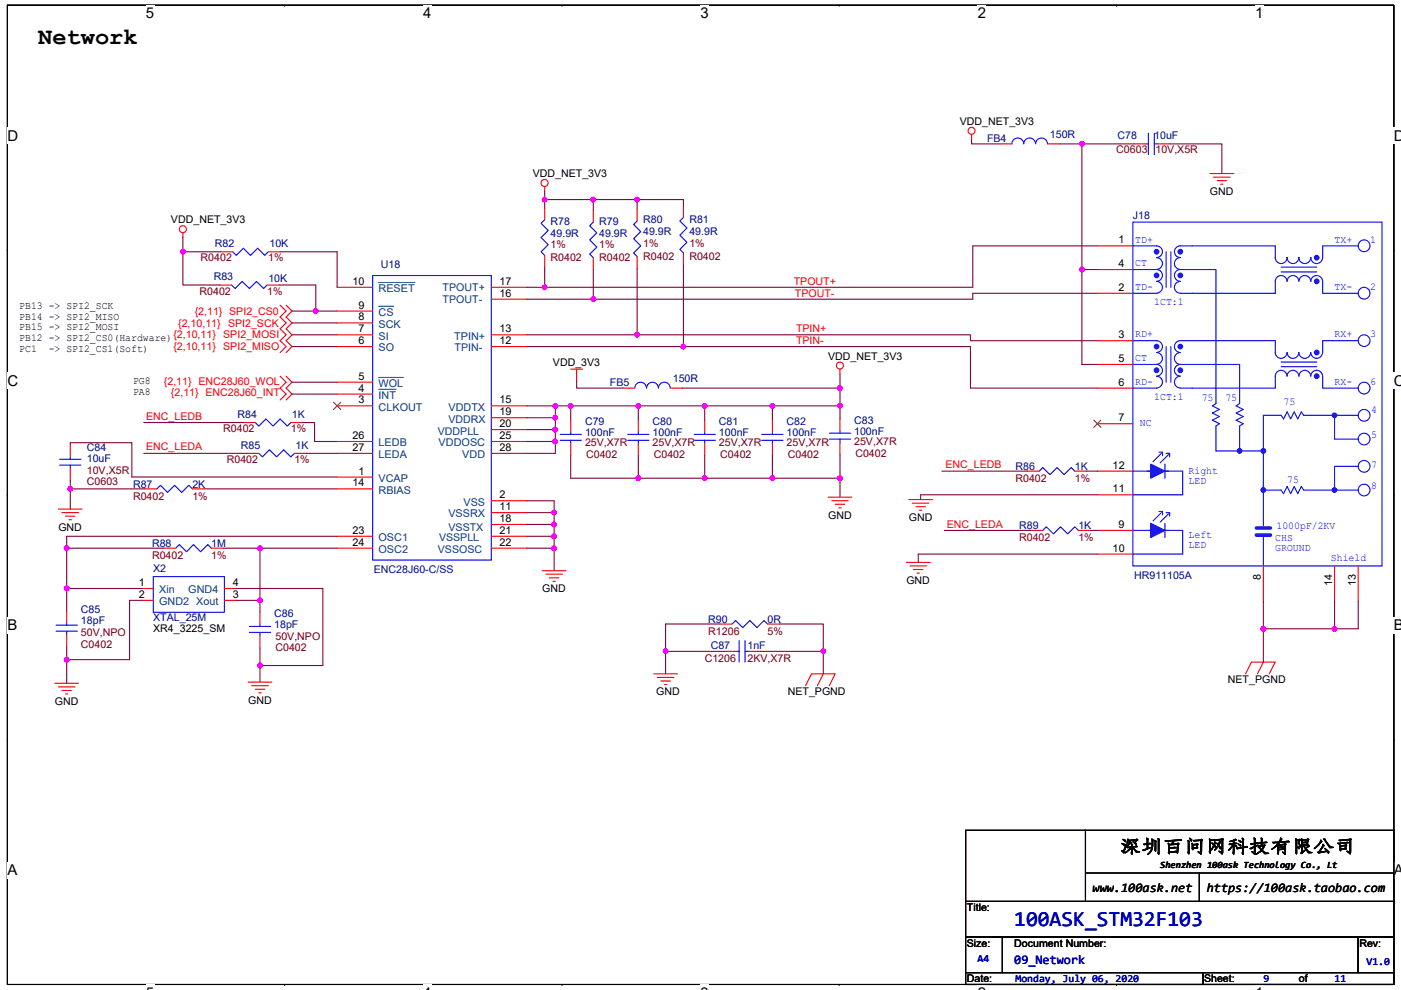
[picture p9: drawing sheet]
<svg xmlns="http://www.w3.org/2000/svg" width="297mm" height="210mm" viewBox="0 0 297 210" stroke-linecap="round" stroke-linejoin="round" font-family="sans-serif">
<path d="M1.6 1.1h293.9v207.7h-293.9v-207.7h293.9v207.7h-293.9z" fill="none" stroke="#000" stroke-width=".23"/>
<g fill="#fff">
<path d="M30.9 1.1h1.8v3.5h-1.8z"/>
<path d="M30.9 208.8h1.8v1.1h-1.8z"/>
</g>
<path d="M60.3 1.1h.1M60.3 208.8h.1" fill="none" stroke="#000" stroke-width=".23"/>
<g fill="#fff">
<path d="M89.7 1.1h1.8v3.5h-1.8z"/>
<path d="M89.7 208.8h1.8v1.1h-1.8z"/>
</g>
<path d="M119.1 1.1h.1M119.1 208.8h.1" fill="none" stroke="#000" stroke-width=".23"/>
<g fill="#fff">
<path d="M148.5 1.1h1.8v3.5h-1.8z"/>
<path d="M148.5 208.8h1.8v1.1h-1.8z"/>
</g>
<path d="M177.9 1.1h.1M177.9 208.8h.1" fill="none" stroke="#000" stroke-width=".23"/>
<g fill="#fff">
<path d="M207.3 1.1h1.8v3.5h-1.8z"/>
<path d="M207.3 208.8h1.8v1.1h-1.8z"/>
</g>
<path d="M236.7 1.1h.1M236.7 208.8h.1" fill="none" stroke="#000" stroke-width=".23"/>
<g fill="#fff">
<path d="M266.1 1.1h1.8v3.5h-1.8z"/>
<path d="M266.1 208.8h1.8v1.1h-1.8z"/>
<path d="M1.6 27.1h2.2v3.5h-2.2z"/>
<path d="M295.5 27.1h1.5v3.5h-1.5z"/>
<path d="M1.6 79h2.2v3.5h-2.2z"/>
<path d="M295.5 79h1.5v3.5h-1.5z"/>
</g>
<path d="M1.6 53h.1M295.5 53h.1" fill="none" stroke="#000" stroke-width=".23"/>
<g fill="#fff">
<path d="M1.6 130.9h2.1v3.5h-2.1z"/>
<path d="M295.5 130.9h1.5v3.5h-1.5z"/>
</g>
<path d="M1.6 104.9h.1M295.5 104.9h.1" fill="none" stroke="#000" stroke-width=".23"/>
<g fill="#fff">
<path d="M1.5 182.8h2.2v3.5h-2.2z"/>
<path d="M295.5 182.8h1.5v3.5h-1.5z"/>
</g>
<path d="M1.6 156.9h.1M295.5 156.9h.1M204.7 176.1h90.8v15.1h-90.8zM230.1 176.1v15.1M204.7 191.2h90.8v7.6h-90.8zM204.7 198.8h7.8v7.5h-7.8zM212.5 198.8h75.5v7.5h-75.5zM230.1 185.2h65.4M254.3 185.2v6M288 198.8h7.5v7.5h-7.5zM204.7 206.3h50.3v2.5h-50.3zM255 206.3h40.5v2.5h-40.5z" fill="none" stroke="#000" stroke-width=".23"/>
<g fill="none" stroke="#f00" stroke-width=".23">
<path d="M115.5 39.6v1M206 28.5v1M212 30.5h2.5M222.1 30.5h2.5M240.4 30.5h2.6M245.5 30.5h2.5M256.5 36.8h5.1M257.3 37.6h3.5M258.1 38.3h2M258.8 39.1h.5M38.8 49.4v1M46.8 53.4h2.5"/>
<path d="M56.9 53.4h2.5M115.5 44.1v2.5M115.5 54.2v2.5M125.8 44.6v2.5M125.8 54.7v2.5M135.1 44.3v2.6M135.1 54.4v2.5M144.9 43.6v2.5M144.9 53.7v2.5M232.7 52.2h7.5M232.7 57.2h7.5M46.6 60.5h2.5"/>
<path d="M56.6 60.5h2.6M59.4 64.7l1.3 1.3-1.3 1.2 1.3 1.3-1.3 1.2 1.3 1.3-1.3 1.3 1.3 1.2-1.3 1.3M59.4 79.8l1.3 1.3-1.3 1.2 1.3 1.3-1.3 1.2M60.7 64.7l1.2 1.3-1.2 1.2 1.2 1.3-1.2 1.2 1.2 1.3-1.2 1.3 1.2 1.2-1.2 1.3M60.7 79.8l1.2 1.3-1.2 1.2 1.2 1.3-1.2 1.2M71.5 73.5h7.5M71.5 71h7.5M71.5 68.5h7.5M71.5 66h7.5M71.5 60.9h7.5M104.2 73.5h7.5M104.2 71h7.5"/>
<path d="M104.2 63.5h7.5M104.2 60.9h7.5M121 78.3h2.5M122.3 78.3v2.5M178.1 78.3v1M232.7 62.2h7.5M232.7 72.3h7.5M232.7 77.3h7.5M14.9 94.4v2.5M14.9 99.4v2.5M51.6 89.6h2.5M52.4 96.2h2.5"/>
<path d="M61.7 89.6h2.5M62.4 96.2h2.5M71.5 86.1h7.5M71.5 83.6h7.5M71.5 81.1h7.5M71.5 93.6h7.5M71.5 96.2h7.5M104.2 86.1h7.5M104.2 88.6h7.5M104.2 91.1h7.5M104.2 93.6h7.5M104.2 96.2h7.5"/>
<path d="M121 89.1v2.5M121 94.1v2.5M132.1 82.3h2.5M135.3 89.1v2.5M135.3 94.1v2.5M142.1 82.3h2.5M149.4 89.1v2.5M149.4 94.1v2.5M163.8 89.1v2.5M163.8 94.1v2.5M178.1 88.9v2.5M178.1 93.9v2.5"/>
<path d="M217.8 99.9h2.5M227.9 99.9h2.5M232.7 89.9h7.5M232.7 82.3h7.5M232.7 99.9h7.5M12.4 108h5M13.1 108.7h3.6M13.9 109.5h2M14.6 110.2h.6M30.7 103.7h2.5M34.8 116.3h2.5M40.8 103.7h2.5"/>
<path d="M44.8 116.3h2.5M71.5 101.2h7.5M71.5 103.7h7.5M71.5 113.7h7.5M71.5 116.3h7.5M104.2 106.2h7.5M104.2 108.7h7.5M104.2 111.2h7.5M104.2 113.7h7.5M104.2 116.3h7.5M175.6 105.5h5M176.3 106.2h3.5"/>
<path d="M177.1 107h2M177.8 107.7h.5M192.2 119.3h5M192.7 106h5M193.4 106.7h3.6M194.2 107.5h2M194.9 108.2h.5M218.6 112.5h2.5M228.6 112.5h2.5M232.7 112.5h7.5M232.7 117.5h7.5M232.7 104.9h7.5"/>
<path d="M14.1 129.6v2.5M14.1 134.6v2.5M30 124.8h2.5M30 127.3h2.5M47.6 127.3h2.5M47.6 124.8h2.5M55.1 129.9v2.5M55.1 134.9v2.5M115 121.1h5M115.7 121.8h3.5M116.5 122.6h2M117.2 123.3h.5"/>
<path d="M152.7 132.4h2.5M153.7 138.2h2.5M158.7 138.2h2.5M162.7 132.4h2.6M192.9 120h3.5M193.7 120.8h2M194.4 121.6h.5M267.9 120v7.6M283 120v7.6M288 120v7.6M11.6 144.9h5.1M12.4 145.7h3.5"/>
<path d="M13.1 146.5h2.1M13.9 147.2h.5M52.6 144.7h5M53.4 145.4h3.5M54.1 146.2h2M54.9 146.9h.5M138.6 142.9h5M139.4 143.7h3.5M140.1 144.4h2M140.9 145.2h.5M170.8 145.4l1.3-2.5h5l-1.3 2.5M174.6 142.9l-1.3 2.5"/>
<path d="M264.1 142.9l1.2-2.5h5.1l-1.3 2.5M267.9 140.4l-1.3 2.5"/>
<circle cx="115.5" cy="38.8" r=".75"/>
<circle cx="206" cy="27.7" r=".74"/>
<circle cx="38.8" cy="48.6" r=".74"/>
<circle cx="178.1" cy="77.5" r=".74"/>
</g>
<g fill="none" stroke="#00f" stroke-width=".23">
<path d="M214.5 30.5a1.26 1.26 0 0 1 1.3-1.2 1.26 1.26 0 0 1 1.3 1.2 1.25 1.25 0 0 1 1.2-1.2 1.25 1.25 0 0 1 1.3 1.2M219.6 30.5a1.25 1.25 0 0 1 1.2-1.2 1.25 1.25 0 0 1 1.3 1.2M243 30.5h.5M243.5 28.3v4.5M244.7 28.3v4.5M244.7 30.5h.8M49.3 53.4l.8 .8 1.5-1.6 1.5 1.6 1.5-1.6 1.5 1.6 .8-.8M79 58.4h25.2v60.4h-25.2zM115.5 46.6l-.8 .8 1.5 1.5-1.5 1.5 1.5 1.5-1.5 1.5 .8 .8M125.8 47.1l-.8 .8 1.5 1.5-1.5 1.5 1.5 1.5-1.5 1.5 .8 .8M135.1 46.9l-.8 .7 1.5 1.5-1.5 1.5 1.5 1.6-1.5 1.5 .8 .7M144.9 46.1l-.8 .8 1.5 1.5-1.5 1.5 1.5 1.5-1.5 1.5 .8 .8"/>
<path d="M240.2 52.2h5M240.2 57.2h5M240.2 47.1h52.8v72.9h-52.8zM245.2 52.2a1.24 1.24 0 0 1 1.3 1.2 1.24 1.24 0 0 1-1.3 1.2 1.28 1.28 0 0 1 1.3 1.3 1.29 1.29 0 0 1-1.3 1.2M245.2 57.2a1.25 1.25 0 0 1 1.3 1.2 1.29 1.29 0 0 1-1.3 1.3 1.3 1.3 0 0 1 1.3 1.2 1.27 1.27 0 0 1-1.3 1.3M247.2 53.4v7.5M248.2 53.4v7.5M271.6 56.7h7.6M271.6 57.7h7.6M272.9 54.6v.1a1.26 1.26 0 0 1-1.3 1.2 1.26 1.26 0 0 1-1.2-1.3v-2.4h-20.2a1.24 1.24 0 0 0-1.2 1.2 1.24 1.24 0 0 0 1.2 1.2 1.27 1.27 0 0 0-1.2 1.3 1.26 1.26 0 0 0 1.2 1.2M272.9 59.7a1.25 1.25 0 0 0-1.3-1.3 1.23 1.23 0 0 0-1.2 1.3v2.5h-20.2M272.9 54.6a1.24 1.24 0 0 0 1.2 1.3 1.24 1.24 0 0 0 1.3-1.3"/>
<path d="M275.4 59.7a1.24 1.24 0 0 0-1.3-1.3 1.24 1.24 0 0 0-1.2 1.3M275.4 54.6v.1a1.25 1.25 0 0 0 1.3 1.2h-.1a1.27 1.27 0 0 0 1.3-1.3v.1a1.25 1.25 0 0 0 1.3 1.2 1.27 1.27 0 0 0 1.2-1.3M280.4 59.7a1.24 1.24 0 0 0-1.2-1.3 1.27 1.27 0 0 0-1.3 1.3 1.24 1.24 0 0 0-1.3-1.3 1.24 1.24 0 0 0-1.2 1.3M280.4 59.7v2.5h7.6M288 52.2h-7.6v2.5M49.1 60.5l.7 .7 1.5-1.5 1.6 1.5 1.5-1.5 1.5 1.5 .7-.7M240.2 62.2h5M240.2 77.3h5M240.2 72.3h5M245.2 74.8a1.26 1.26 0 0 1 1.3 1.2 1.27 1.27 0 0 1-1.3 1.3 1.25 1.25 0 0 1 1.3 1.2 1.25 1.25 0 0 1-1.3 1.3 1.28 1.28 0 0 1 1.3 1.3v-.1a1.29 1.29 0 0 1-1.3 1.3M245.2 72.3a1.26 1.26 0 0 1 1.3 1.2 1.27 1.27 0 0 1-1.3 1.3M247.2 73.5v7.6"/>
<path d="M248.2 73.5v7.6M250.2 62.2a1.26 1.26 0 0 1-1.2-1.3 1.26 1.26 0 0 1 1.2-1.2 1.26 1.26 0 0 1-1.2-1.3 1.24 1.24 0 0 1 1.2-1.2h7.6v28.4l-.8 .5 1.5 .7-1.5 .8 1.5 .7-1.5 .8 1.5 .8-.7 .5v5.3h10.1M250.2 77.3a1.25 1.25 0 0 0-1.2 1.2 1.25 1.25 0 0 0 1.2 1.3 1.24 1.24 0 0 0-1.2 1.3v-.1a1.29 1.29 0 0 0 1.3 1.3h20.1v-2.5a1.23 1.23 0 0 1 1.2-1.3 1.26 1.26 0 0 1 1.3 1.3M250.2 74.8a1.23 1.23 0 0 0-1.2 1.2 1.26 1.26 0 0 0 1.2 1.3M250.2 74.8a1.26 1.26 0 0 1-1.2-1.3 1.23 1.23 0 0 1 1.3-1.2h20.1v2.5M250.3 77.3h12.5v8.3l-.7 .5 1.5 .7-1.5 .8 1.5 .7-1.5 .8 1.5 .8-.8 .5v5.3M271.6 77.8h7.6M271.6 76.8h7.6M272.9 74.8a1.27 1.27 0 0 1-1.3 1.2 1.26 1.26 0 0 1-1.2-1.2M272.9 74.8a1.24 1.24 0 0 0 1.2 1.2 1.24 1.24 0 0 0 1.3-1.2M272.9 79.8a1.24 1.24 0 0 1 1.2-1.3 1.24 1.24 0 0 1 1.3 1.3M275.4 79.8a1.24 1.24 0 0 1 1.3-1.3h-.1a1.26 1.26 0 0 1 1.3 1.3 1.27 1.27 0 0 1 1.3-1.3 1.26 1.26 0 0 1 1.2 1.3"/>
<path d="M280.4 74.8a1.29 1.29 0 0 1-1.2 1.2 1.25 1.25 0 0 1-1.3-1.2 1.34 1.34 0 0 1-1.3 1.2 1.25 1.25 0 0 1-1.2-1.2M280.4 79.8v2.5h7.6M288 72.3h-7.6v2.5M12.6 98.7h4.6M12.6 97.4h4.6M14.9 96.9v.5M14.9 98.7v.7M54.1 89.6l.8 .8 1.5-1.5 1.5 1.5 1.5-1.5 1.5 1.5 .8-.8M54.9 96.2l.7 .7 1.5-1.5 1.5 1.5 1.6-1.5 1.5 1.5 .7-.7M118.7 93.4h4.6M118.7 92.1h4.6M121 91.6v.5"/>
<path d="M121 93.4v.7M133.1 93.4h4.5M133.1 92.1h4.5M134.6 82.3a1.25 1.25 0 0 1 1.2-1.2 1.25 1.25 0 0 1 1.3 1.2 1.26 1.26 0 0 1 1.3-1.2 1.26 1.26 0 0 1 1.2 1.2 1.25 1.25 0 0 1 1.3-1.2 1.25 1.25 0 0 1 1.2 1.2M135.3 91.6v.5M135.3 93.4v.7M147.2 93.4h4.5M147.2 92.1h4.5M149.4 91.6v.5M149.4 93.4v.7M161.5 93.4h4.5M161.5 92.1h4.5"/>
<path d="M163.8 91.6v.5M163.8 93.4v.7M175.8 93.1h4.6M175.8 91.9h4.6M178.1 91.4v.5M178.1 93.1v.8M220.3 99.9l.8-.7 1.5 1.5 1.5-1.5 1.5 1.5 1.5-1.5 .8 .7M240.2 99.9h7.6M240.2 82.3h5M243.2 99.9h7.6v5h-10.6M245.7 95.9h.8v.7M246.2 96.2l-1.7 1.7"/>
<path d="M247 98.4v3M247.2 96.2h.8v.7M247.8 96.4l-1.8 1.8M283 88.1v5h5M288 88.1h-11.6l-.5-.7-.8 1.5-.7-1.5-.8 1.5-.7-1.5-.8 1.5-.5-.8h-3.7v16.8M288 98.9h-5v5M33.2 103.7l.8-.8 1.5 1.6 1.5-1.6 1.5 1.6 1.5-1.6 .8 .8M37.3 116.3l.7-.8 1.5 1.5 1.5-1.5 1.5 1.5 1.6-1.5 .7 .8M221.1 112.5l.7-.8 1.5 1.5 1.5-1.5 1.6 1.5 1.5-1.5 .7 .8M240.2 112.5h7.6M243.2 112.5h7.6v5h-10.6M245.7 108.5h.8v.7"/>
<path d="M246.2 108.7l-1.7 1.8M247 111v3M247.2 108.7h.8v.8M247.8 109l-1.8 1.7M267.9 103.9h3.7l.5 .8 .8-1.5 .7 1.5 .8-1.5 .7 1.5 .8-1.5 .5 .7h11.6M267.9 114v6M267.9 102.2v9.3M11.9 133.9h4.5M11.9 132.6h4.5M14.1 132.1v.5M14.1 133.9v.7M32.5 122.3h15.1v7.6h-15.1z"/>
<path d="M52.9 134.1h4.5M52.9 132.9h4.5M55.1 132.4v.5M55.1 134.1v.8M155.2 132.4l.8-.8 1.5 1.5 1.5-1.5 1.5 1.5 1.5-1.5 .7 .8M156.2 138.2h.5M156.7 135.9v4.5M158 135.9v4.5M158 138.2h.7"/>
<circle cx="289.2" cy="52.1" r="1.25"/>
<circle cx="289.2" cy="62.2" r="1.25"/>
<circle cx="289.2" cy="72.3" r="1.24"/>
<circle cx="289.2" cy="82.3" r="1.25"/>
<circle cx="289.2" cy="88.1" r="1.25"/>
<circle cx="289.2" cy="98.9" r="1.25"/>
<circle cx="289.2" cy="93.1" r="1.24"/>
<circle cx="289.2" cy="103.9" r="1.24"/>
</g>
<g fill="#00f" stroke="#00f" stroke-width=".23">
<path d="M244 98.4l3 1.5-3 1.5z" fill-rule="evenodd"/>
<path d="M244 111l3 1.5-3 1.5z" fill-rule="evenodd"/>
<circle cx="250.2" cy="53.4" r=".49"/>
<circle cx="250.2" cy="58.4" r=".49"/>
<circle cx="245.2" cy="53.4" r=".49"/>
<circle cx="245.2" cy="58.4" r=".49"/>
<circle cx="250.2" cy="73.5" r=".49"/>
<circle cx="250.2" cy="78.5" r=".49"/>
<circle cx="245.2" cy="73.5" r=".49"/>
<circle cx="245.2" cy="78.5" r=".49"/>
<circle cx="279.2" cy="54.6" r=".49"/>
<circle cx="279.2" cy="59.7" r=".49"/>
<circle cx="279.2" cy="74.8" r=".49"/>
<circle cx="279.2" cy="79.8" r=".49"/>
<circle cx="262.8" cy="95.6" r=".49"/>
<circle cx="282.9" cy="88.1" r=".49"/>
<circle cx="267.8" cy="95.6" r=".5"/>
<circle cx="267.8" cy="103.9" r=".5"/>
<circle cx="282.9" cy="103.9" r=".49"/>
</g>
<path d="M266.4 113.5h3M266.4 112h3" fill="none" stroke="#00f" stroke-width=".74"/>
<path d="M70.7 85.3l1.6 1.6M72.2 85.3l-1.5 1.6M231.9 89.1l1.5 1.6M233.4 89.1l-1.5 1.6" fill="none" stroke="#804000" stroke-width=".21"/>
<path d="M80.3 59.9h7.7M80.3 65h3.2M80.3 82.6h3.7M80.3 80.1h5.2" fill="none" stroke="#004080" stroke-width=".21"/>
<g fill="none" stroke="#800040" stroke-width=".23">
<path d="M206 29.5v1h6M224.6 30.5h4.8M229.4 30.5h11M229.4 30.5v26.7M248 30.5h11.1v6.3M38.8 53.4v7.1h7.8M38.8 50.4v3h8M59.4 53.4h12.1v7.5M115.5 40.6v1.7M115.5 42.3v1.8M115.5 56.7v4.2M115.5 42.3h10.3v2.3"/>
<path d="M125.8 42.3h9.3M125.8 57.2v6.3M135.1 42.3h9.8v1.3M135.1 42.3v2M135.1 56.9v14.1M144.9 56.2v17.3M229.4 57.2v20.1h3.3M229.4 57.2h3.3M232.7 52.2h-26.5v8.7h-90.7M59.2 60.5h7.7v5.5M61.9 73.5h9.6M61.9 71h9.6"/>
<path d="M61.9 68.5h9.6M61.9 66h5M66.9 66h4.6M111.7 60.9h3.8M111.7 63.5h14.1M111.7 71h23.4M111.7 73.5h33.2M135.1 71h70.7v1.3h26.9M144.9 73.5h60.9v8.8h26.9M178.1 79.3v3M232.7 62.2h-26.5v1.3h-80.4M14.9 94.4v-.5h13.1v7.3h43.5"/>
<path d="M30.5 89.6h21.1M30.5 96.2h21.9M61.9 83.6h9.6M61.9 81.1h9.6M64.2 89.6h2.5v4h4.8M64.9 96.2h6.6M111.7 86.1h6M111.7 93.6h6M111.7 91.1h6M111.7 88.6h6M117.7 86.1v2.5M117.7 93.6v2.6h-6"/>
<path d="M117.7 91.1v2.5M117.7 88.6v2.5M117.7 86.1h17.6M121 96.6v4.8h14.3M121 86.1v3M122.3 80.8v1.5h9.8M135.3 86.1h14.1M135.3 86.1v3M135.3 96.6v4.8M144.6 82.3h33.5M149.4 96.6v4.8M149.4 86.1h14.4"/>
<path d="M149.4 86.1v3M163.8 86.1h14.3M163.8 86.1v3M163.8 96.6v4.8M178.1 96.4v5M178.1 86.1v2.8M178.1 82.3v3.8M199.7 99.9h18.1M230.4 99.9h2.3M14.1 116.3h20.7M14.1 116.3v8.5M14.9 103.7h15.8"/>
<path d="M14.9 101.9v1.8M14.9 103.7v4.3M43.3 103.7h28.2M47.3 116.3h7.8M55.1 116.3h16.4M55.1 116.3v11M71.5 113.7h-57.4v2.6M111.7 106.2h5.8v2.5M111.7 116.3h5.8M111.7 113.7h5.8M111.7 111.2h5.8M111.7 108.7h5.8"/>
<path d="M117.5 116.3v4.8M117.5 113.7v2.6M117.5 111.2v2.5M117.5 108.7v2.5M135.3 101.4h14.1M149.4 101.4h14.4M163.8 101.4h14.3M178.1 101.4v4.1M200.2 112.5h18.4M231.1 112.5h1.6M232.7 104.9h-37.5v1.1M232.7 117.5h-38v1.8"/>
<path d="M14.1 124.8h15.9M14.1 137.1v2.8M14.1 124.8v4.8M14.1 139.9v5M30 127.3h-2.5v12.6h-13.4M50.1 127.3h5M50.1 124.8h18.3v16.4h-13.3M55.1 137.4v3.8M55.1 127.3v2.6M141.1 138.2v4.7M141.1 138.2h12.6M152.7 132.4h-11.6v5.8"/>
<path d="M161.2 138.2h13.4M165.3 132.4h9.3v5.8M174.6 138.2v4.7M267.9 133.4v7M267.9 133.4h15.1M267.9 127.6v5.8M283 127.6v5.8M288 127.6v5.8h-5M55.1 141.2v3.5"/>
</g>
<g fill="#f0f" stroke="#f0f" stroke-width=".23">
<circle cx="55.1" cy="116.3" r=".49"/>
<circle cx="55.1" cy="141.1" r=".49"/>
<circle cx="55.1" cy="127.3" r=".49"/>
<circle cx="14.1" cy="116.3" r=".5"/>
<circle cx="14.1" cy="139.9" r=".5"/>
<circle cx="14.9" cy="103.7" r=".49"/>
<circle cx="117.5" cy="116.3" r=".49"/>
<circle cx="117.5" cy="113.7" r=".49"/>
<circle cx="117.5" cy="111.2" r=".49"/>
<circle cx="117.5" cy="108.7" r=".49"/>
<circle cx="117.7" cy="86.1" r=".49"/>
<circle cx="117.7" cy="93.6" r=".49"/>
<circle cx="117.7" cy="91.1" r=".49"/>
<circle cx="117.7" cy="88.6" r=".49"/>
<circle cx="163.7" cy="86.1" r=".49"/>
<circle cx="149.4" cy="86.1" r=".49"/>
<circle cx="135.3" cy="86.1" r=".49"/>
<circle cx="121" cy="86.1" r=".49"/>
<circle cx="149.4" cy="101.4" r=".49"/>
<circle cx="135.3" cy="101.4" r=".5"/>
<circle cx="163.7" cy="101.4" r=".49"/>
<circle cx="178.1" cy="101.4" r=".5"/>
<circle cx="38.8" cy="53.4" r=".5"/>
<circle cx="66.9" cy="66" r=".5"/>
<circle cx="178.1" cy="82.3" r=".5"/>
<circle cx="115.5" cy="42.3" r=".49"/>
<circle cx="115.5" cy="60.9" r=".49"/>
<circle cx="229.4" cy="30.5" r=".49"/>
<circle cx="229.4" cy="57.2" r=".49"/>
<circle cx="174.6" cy="138.1" r=".49"/>
<circle cx="141.1" cy="138.1" r=".49"/>
<circle cx="282.9" cy="133.4" r=".49"/>
<circle cx="267.8" cy="133.4" r=".5"/>
<circle cx="135.1" cy="42.3" r=".49"/>
<circle cx="125.8" cy="42.3" r=".49"/>
<circle cx="144.9" cy="73.5" r=".49"/>
<circle cx="178.1" cy="86.1" r=".49"/>
<circle cx="135.1" cy="71" r=".49"/>
<circle cx="125.8" cy="63.4" r=".49"/>
<circle cx="14.1" cy="124.8" r=".5"/>
</g>
<text font-size="5" x="8.1" y="9.4">Network</text>
<text font-size="4.5" fill="#000080" x="215" y="196.4">100ASK_STM32F103</text>
<text font-size="3.8" x="237.4" y="180.6">深圳百问网科技有限公司</text>
<g font-size="3.2">
<text x="30.9" y="3.9">5</text>
<text x="89.7" y="3.9">4</text>
<text x="148.5" y="3.9">3</text>
<text x="207.3" y="3.9">2</text>
<text x="266.1" y="3.9">1</text>
<text x="1.6" y="29.9">D</text>
<text x="295.5" y="29.9">D</text>
<text x="1.6" y="81.8">C</text>
<text x="295.5" y="81.8">C</text>
<text x="1.6" y="133.7">B</text>
<text x="295.5" y="133.7">B</text>
<text x="1.6" y="185.6">A</text>
<text x="295.5" y="185.6">A</text>
</g>
<g font-size="2.8">
<text x="231.6" y="189.2">www.100ask.net</text>
<text x="255.9" y="189.2">https://100ask.taobao.com</text>
</g>
<text font-size="2.8" fill="#000080" x="215" y="204.6">09_Network</text>
<g font-size="2.3">
<text x="237.2" y="51.6">1</text>
<text x="237.2" y="56.6">4</text>
<text x="74.7" y="60.4">10</text>
<text x="76" y="65.4">9</text>
<text x="105.9" y="62.9">16</text>
<text x="105.9" y="60.4">17</text>
<text x="237.2" y="61.7">2</text>
<text x="76" y="70.5">7</text>
<text x="76" y="68">8</text>
<text x="105.9" y="70.5">13</text>
<text x="237.2" y="71.7">3</text>
<text x="76" y="73">6</text>
<text x="105.9" y="73">12</text>
<text x="237.2" y="76.8">5</text>
<text x="76" y="83.1">4</text>
<text x="76" y="80.5">5</text>
<text x="237.2" y="81.8">6</text>
<text x="76" y="85.6">3</text>
<text x="105.9" y="85.6">15</text>
<text x="105.9" y="88.1">19</text>
<text x="237.2" y="89.3">7</text>
<text x="74.7" y="93.1">26</text>
<text x="74.7" y="95.6">27</text>
<text x="105.9" y="95.6">28</text>
<text x="105.9" y="93.1">25</text>
<text x="105.9" y="90.6">20</text>
<text x="76" y="100.6">1</text>
<text x="235.9" y="99.4">12</text>
<text x="74.7" y="103.2">14</text>
<text x="105.9" y="105.7">2</text>
<text x="235.9" y="104.4">11</text>
<text x="74.7" y="113.2">23</text>
<text x="105.9" y="108.2">11</text>
<text x="105.9" y="110.7">18</text>
<text x="105.9" y="113.2">21</text>
<text x="237.2" y="112">9</text>
<text x="74.7" y="115.7">24</text>
<text x="105.9" y="115.7">22</text>
<text x="235.9" y="117">10</text>
<text x="29.5" y="124.3">1</text>
<text x="49.3" y="124.3">4</text>
<text x="267.3" y="123.1" transform="rotate(-90 267.3 123.1)">8</text>
<text x="282.4" y="124.4" transform="rotate(-90 282.4 124.4)">14</text>
<text x="287.4" y="124.4" transform="rotate(-90 287.4 124.4)">13</text>
<text x="29.5" y="126.8">2</text>
<text x="49.3" y="126.8">3</text>
</g>
<g font-size="2.3" fill="#004080">
<text x="80.3" y="62">RESET</text>
<text x="80.3" y="69.5">SCK</text>
<text x="80.3" y="67">CS</text>
<text x="80.3" y="74.5">SO</text>
<text x="80.3" y="72">SI</text>
<text x="96.3" y="72">TPIN+</text>
<text x="80.3" y="82.1">WOL</text>
<text x="80.3" y="87.1">CLKOUT</text>
<text x="80.3" y="84.6">INT</text>
<text x="95.1" y="87.1">VDDTX</text>
<text x="80.3" y="94.7">LEDB</text>
<text x="93" y="94.7">VDDOSC</text>
<text x="80.3" y="97.2">LEDA</text>
<text x="98" y="97.2">VDD</text>
<text x="80.3" y="102.2">VCAP</text>
<text x="80.3" y="104.7">RBIAS</text>
<text x="98.3" y="107.2">VSS</text>
<text x="95.1" y="109.7">VSSRX</text>
<text x="80.3" y="114.8">OSC1</text>
<text x="80.3" y="117.3">OSC2</text>
<text x="33.7" y="125.8">Xin</text>
<text x="39.9" y="125.8">GND4</text>
<text x="33.7" y="128.4">GND2 Xout</text>
</g>
<g font-size="2.2">
<text x="203.5" y="26.5">VDD_NET_3V3</text>
<text x="113" y="37.6">VDD_NET_3V3</text>
<text x="256.5" y="41.4">GND</text>
<text x="36.3" y="47.4">VDD_NET_3V3</text>
<text x="4.1" y="65.5">PB13 -&gt; SPI2_SCK</text>
<text x="4.1" y="67.8">PB14 -&gt; SPI2_MISO</text>
<text x="4.1" y="70">PB15 -&gt; SPI2_MOSI</text>
<text x="4.1" y="72.3">PB12 -&gt; SPI2_CS0(Hardware){2,10,11} SPI2_MOSI</text>
<text x="4.1" y="74.6">PC1</text>
<text x="10.3" y="74.6">-&gt; SPI2_CS1(Soft)</text>
<text x="117.2" y="77.6">VDD_3V3</text>
<text x="175.6" y="76.3">VDD_NET_3V3</text>
<text x="28.2" y="81.4">PG8</text>
<text x="28.2" y="83.9">PA8</text>
<text x="12.4" y="112.5">GND</text>
<text x="175.6" y="110">GND</text>
<text x="192.7" y="110.5">GND</text>
<text x="115" y="125.6">GND</text>
<text x="192.2" y="123.8">GND</text>
<text x="32.5" y="134.1">XR4_3225_SM</text>
<text x="11.6" y="149.5">GND</text>
<text x="52.6" y="149.2">GND</text>
<text x="139.1" y="147.5">GND</text>
<text x="167" y="147.5">NET_PGND</text>
<text x="260.3" y="144.9">NET_PGND</text>
<text x="205" y="193.2">Title:</text>
<text x="205" y="200.8">Size:</text>
<text x="215" y="200.8">Document Number:</text>
<text x="288.2" y="200.8">Rev:</text>
<text x="205" y="208.3">Date:</text>
<text x="255.3" y="208.3">Sheet:</text>
<text x="275.4" y="208.3">of</text>
</g>
<g font-size="2.2" fill="#000080">
<text x="222.6" y="29.3">150R</text>
<text x="236.9" y="29.5">C78</text>
<text x="244.7" y="29.5">10uF</text>
<text x="209.3" y="30">FB4</text>
<text x="116.7" y="47.6">R78</text>
<text x="127" y="47.6">R79</text>
<text x="136.4" y="47.4">R80</text>
<text x="146.2" y="47.4">R81</text>
<text x="240.2" y="46.4">J18</text>
<text x="45.6" y="52.4">R82</text>
<text x="57.1" y="52.4">10K</text>
<text x="116.7" y="50.2">49.9R</text>
<text x="127" y="50.2">49.9R</text>
<text x="136.4" y="49.9">49.9R</text>
<text x="146.2" y="49.9">49.9R</text>
<text x="45.3" y="59.5">R83</text>
<text x="56.9" y="59.7">10K</text>
<text x="80.8" y="56.9">U18</text>
<text x="129.3" y="81.8">FB5</text>
<text x="142.6" y="81.1">150R</text>
<text x="50.4" y="88.6">R84</text>
<text x="61.9" y="88.6">1K</text>
<text x="181.1" y="89.9">C83</text>
<text x="18.4" y="95.7">C84</text>
<text x="51.1" y="95.2">R85</text>
<text x="62.7" y="95.2">1K</text>
<text x="124" y="90.1">C79</text>
<text x="124" y="92.4">100nF</text>
<text x="138.4" y="90.1">C80</text>
<text x="138.4" y="92.4">100nF</text>
<text x="152.4" y="90.1">C81</text>
<text x="152.4" y="92.4">100nF</text>
<text x="166.8" y="90.1">C82</text>
<text x="166.8" y="92.4">100nF</text>
<text x="181.1" y="92.2">100nF</text>
<text x="18.4" y="97.9">10uF</text>
<text x="215.3" y="99.7">R86</text>
<text x="227.9" y="99.7">1K</text>
<text x="28.2" y="103.5">R87</text>
<text x="40.8" y="103.5">2K</text>
<text x="216.1" y="112.3">R89</text>
<text x="228.6" y="112.3">1K</text>
<text x="32.2" y="116">R88</text>
<text x="44.8" y="116">1M</text>
<text x="32.5" y="121.3">X2</text>
<text x="79.3" y="121.6">ENC28J60-C/SS</text>
<text x="240.4" y="122.8">HR911105A</text>
<text x="17.2" y="130.1">C85</text>
<text x="32.5" y="131.6">XTAL_25M</text>
<text x="58.1" y="130.9">C86</text>
<text x="17.2" y="132.4">18pF</text>
<text x="58.1" y="133.1">18pF</text>
<text x="150.2" y="132.1">R90</text>
<text x="150.7" y="137.7">C87</text>
<text x="158.5" y="137.7">1nF</text>
<text x="162.7" y="132.1">0R</text>
<text x="207.3" y="204.1">A4</text>
<text x="215.3" y="208.4">Monday, July 06, 2020</text>
<text x="267.9" y="208.4">9</text>
<text x="283" y="208.4">11</text>
<text x="289.7" y="204.6">V1.0</text>
</g>
<g font-size="2.2" fill="#800000">
<text x="236.7" y="32.6">C0603</text>
<text x="245" y="32.6">10V,X5R</text>
<text x="116.7" y="52.7">1%</text>
<text x="127" y="52.7">1%</text>
<text x="136.4" y="52.4">1%</text>
<text x="146.2" y="52.4">1%</text>
<text x="42.5" y="55.4">R0402</text>
<text x="56.9" y="55.4">1%</text>
<text x="116.7" y="55.4">R0402</text>
<text x="127" y="55.4">R0402</text>
<text x="136.4" y="55.2">R0402</text>
<text x="146.2" y="55.2">R0402</text>
<text x="42.3" y="62.5">R0402</text>
<text x="56.6" y="62.5">1%</text>
<text x="47.3" y="91.7">R0402</text>
<text x="61.7" y="91.7">1%</text>
<text x="124" y="94.7">25V,X7R</text>
<text x="138.4" y="94.7">25V,X7R</text>
<text x="152.4" y="94.7">25V,X7R</text>
<text x="166.8" y="94.7">25V,X7R</text>
<text x="181.1" y="94.4">25V,X7R</text>
<text x="18.4" y="100.5">10V,X5R</text>
<text x="48.1" y="98.2">R0402</text>
<text x="62.4" y="98.2">1%</text>
<text x="124.3" y="97.2">C0402</text>
<text x="138.6" y="97.2">C0402</text>
<text x="152.7" y="97.2">C0402</text>
<text x="167" y="97.2">C0402</text>
<text x="181.4" y="96.9">C0402</text>
<text x="18.4" y="103">C0603</text>
<text x="28.2" y="106">R0402</text>
<text x="40.8" y="106">1%</text>
<text x="215.3" y="102.2">R0402</text>
<text x="227.9" y="102.2">1%</text>
<text x="32.2" y="118.6">R0402</text>
<text x="44.8" y="118.6">1%</text>
<text x="216.1" y="114.8">R0402</text>
<text x="228.6" y="114.8">1%</text>
<text x="17.2" y="137.4">C0402</text>
<text x="17.2" y="134.9">50V,NPO</text>
<text x="58.4" y="135.7">50V,NPO</text>
<text x="150.2" y="134.6">R1206</text>
<text x="162.7" y="134.6">5%</text>
<text x="58.4" y="138.2">C0402</text>
<text x="149.4" y="140.4">C1206</text>
<text x="158.5" y="140.4">2KV,X7R</text>
</g>
<g font-size="2.2" fill="#00f">
<text x="240.7" y="51.4">TD+</text>
<text x="283" y="51.4">TX+</text>
<text x="290.5" y="51.4">1</text>
<text x="240.7" y="56.5">CT</text>
<text x="240.7" y="61.5">TD-</text>
<text x="244.7" y="64.7">1CT:1</text>
<text x="283" y="61.5">TX-</text>
<text x="290.5" y="61.5">2</text>
<text x="240.7" y="71.5">RD+</text>
<text x="283" y="71.5">RX+</text>
<text x="290.5" y="71.5">3</text>
<text x="240.7" y="76.6">CT</text>
<text x="240.7" y="81.6">RD-</text>
<text x="283" y="81.6">RX-</text>
<text x="290.5" y="81.6">6</text>
<text x="244.7" y="84.9">1CT:1</text>
<text x="254.8" y="85.1">75</text>
<text x="259.8" y="85.1">75</text>
<text x="272.1" y="85.9">75</text>
<text x="290.7" y="87.7">4</text>
<text x="241.7" y="90.4">NC</text>
<text x="290.7" y="92.9">5</text>
<text x="252" y="100.5">Right</text>
<text x="290.7" y="99.2">7</text>
<text x="252" y="102.7">LED</text>
<text x="272.9" y="102.5">75</text>
<text x="290.7" y="103.7">8</text>
<text x="270.6" y="112.3">1000pF/2KV</text>
<text x="252" y="114">Left</text>
<text x="252" y="116.3">LED</text>
<text x="270.4" y="116.8">GROUND</text>
<text x="270.4" y="114.8">CHS</text>
<text x="282.2" y="119.1">Shield</text>
</g>
<g font-size="2.2" fill="#004080">
<text x="93.8" y="64.2">TPOUT-</text>
<text x="93.8" y="61.7">TPOUT+</text>
<text x="96.4" y="74.5">TPIN-</text>
<text x="95.1" y="89.6">VDDRX</text>
<text x="92.8" y="92.2">VDDPLL</text>
<text x="95.1" y="112.5">VSSTX</text>
<text x="92.8" y="117.3">VSSOSC</text>
<text x="93.1" y="114.8">VSSPLL</text>
</g>
<g font-size="2.2" fill="#f00">
<text x="168.3" y="60.4">TPOUT+</text>
<text x="168.5" y="62.9">TPOUT-</text>
<text x="37.8" y="69.3">{2,10,11} SPI2_SCK</text>
<text x="41.3" y="66.8">{2,11} SPI2_CS0</text>
<text x="168.8" y="70.5">TPIN+</text>
<text x="36.8" y="74.3">{2,10,11} SPI2_MISO</text>
<text x="168.8" y="73">TPIN-</text>
<text x="34.8" y="81.6">{2,11} ENC28J60_WOL</text>
<text x="31" y="89">ENC_LEDB</text>
<text x="36.3" y="84.1">{2,11} ENC28J60_INT</text>
<text x="31" y="95.5">ENC_LEDA</text>
<text x="200.5" y="99.3">ENC_LEDB</text>
<text x="200.7" y="111.9">ENC_LEDA</text>
</g>
<text font-size="2" x="246" y="184">Shenzhen 100ask Technology Co., Lt</text>
</svg>
